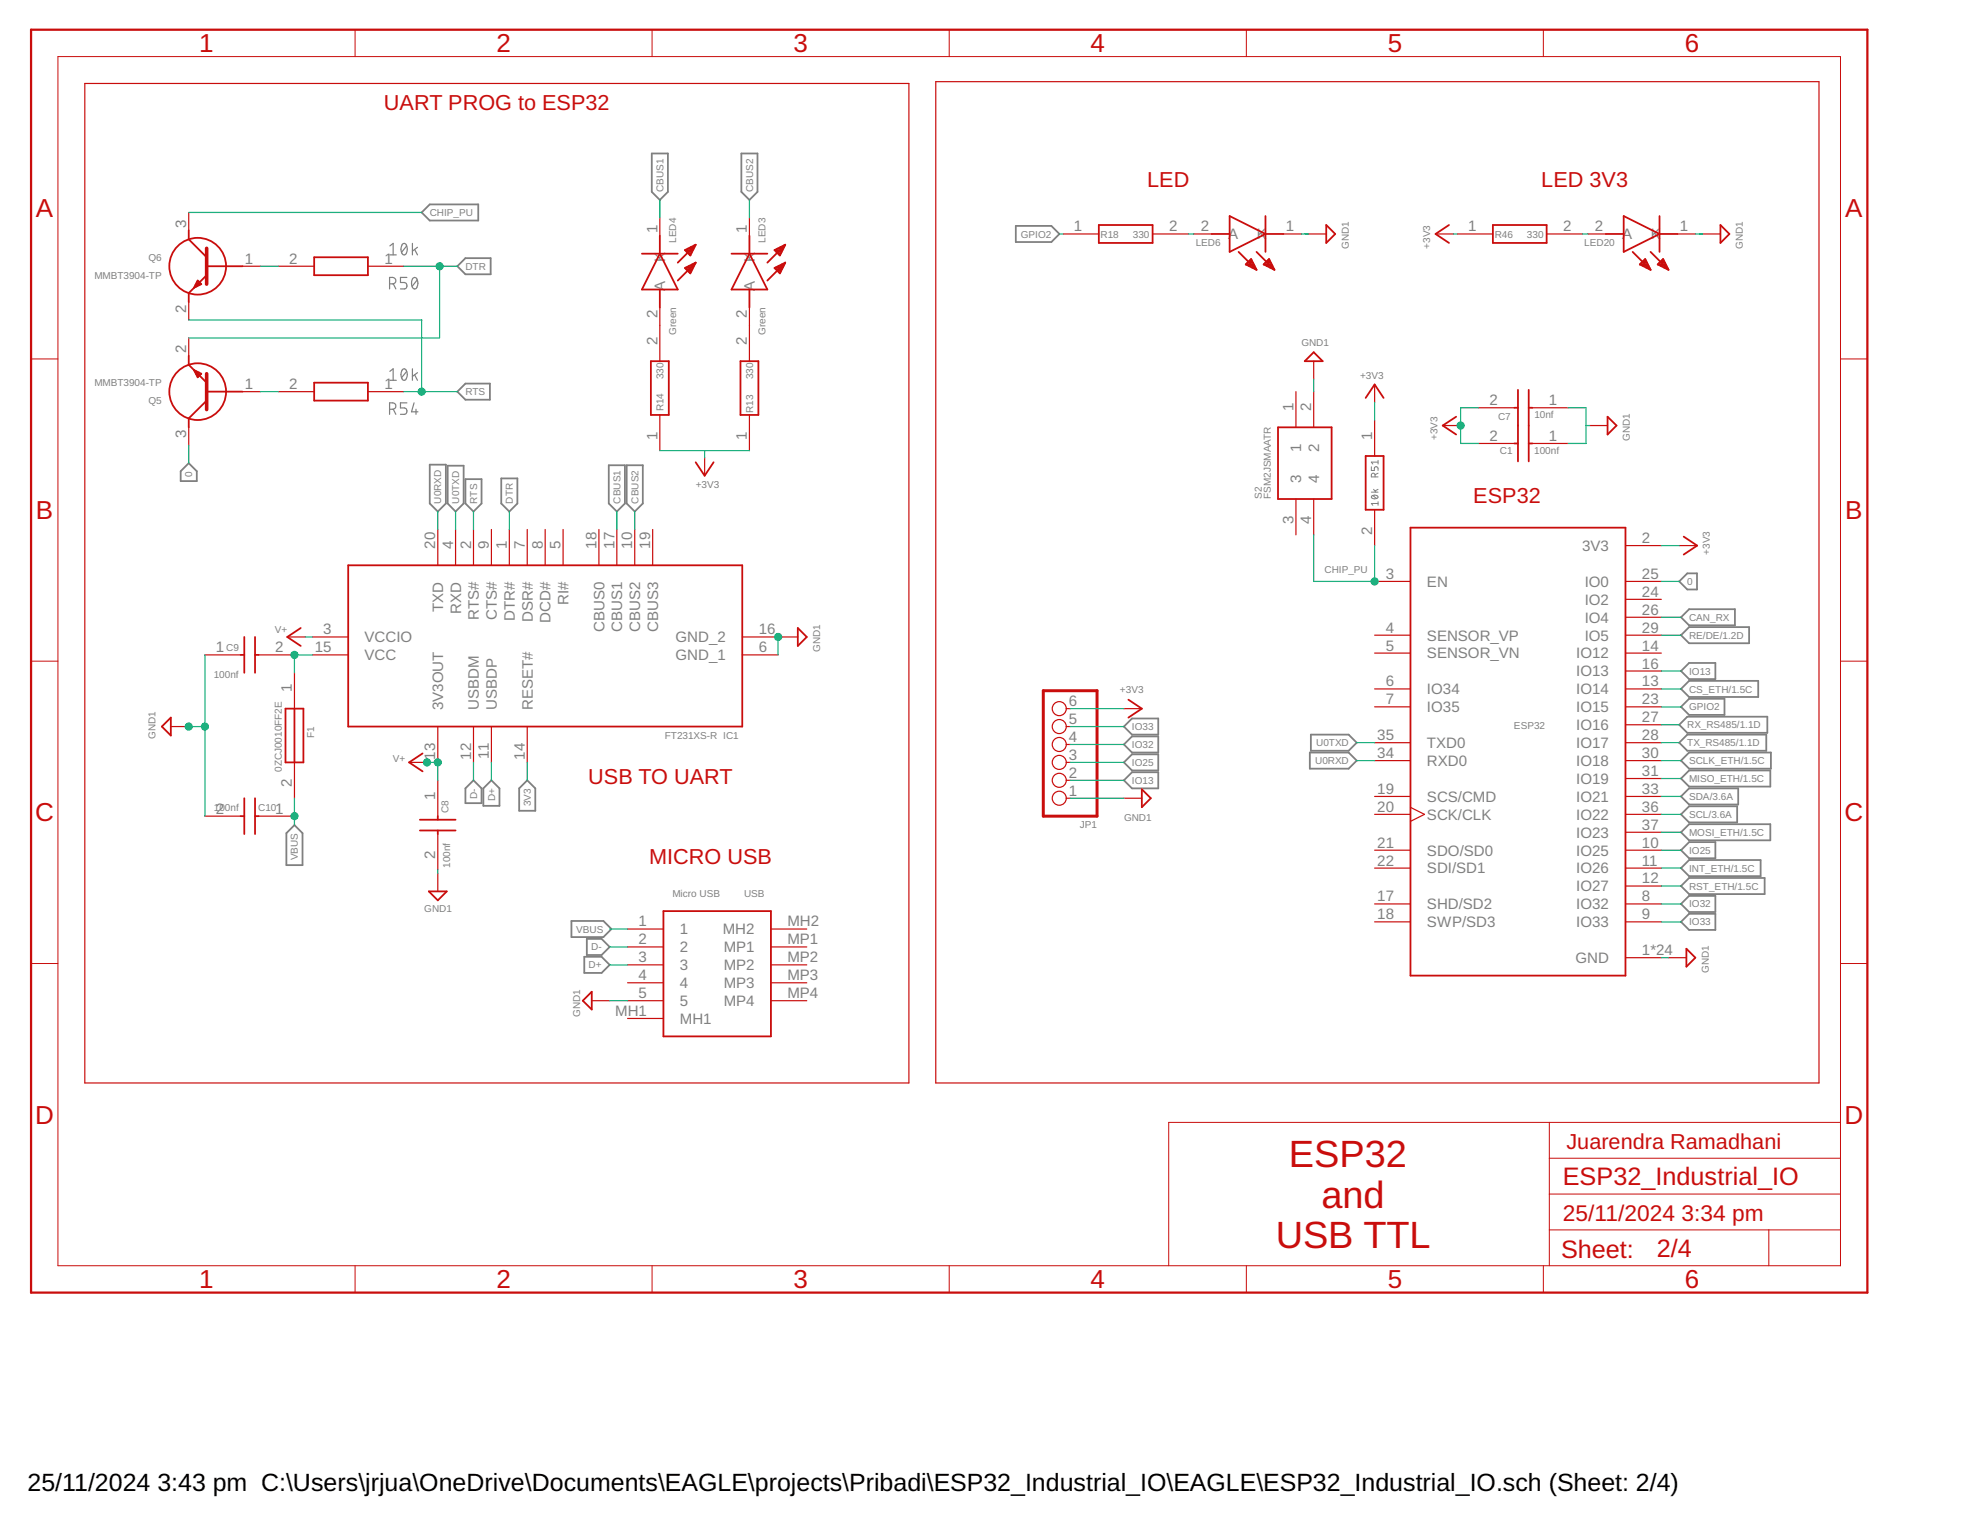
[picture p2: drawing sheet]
<svg xmlns="http://www.w3.org/2000/svg" width="279mm" height="216mm" viewBox="0 0 279 216" stroke-linecap="round" stroke-linejoin="round" font-family="sans-serif">
<g fill="none" stroke="#808080" stroke-width=".17">
<path d="M55.3 34.9l.4-.4v1.6M55.3 36.1h.9M57 34.6l.1-.1a.32 .32 0 0 1 .5 .2 1.01 1.01 0 0 1-.3 1.4l-.3-.2a1.3 1.3 0 0 1 0-1.3zM57.7 34.9l-.8 .9M57.7 39.3h-.9v.7h.5a.47 .47 0 0 1 .4 .5 .47 .47 0 0 1-.4 .5h-.5M58.5 34.5v1.6M58.5 39.4h.2a.32 .32 0 0 1 .4 .2 1.17 1.17 0 0 1-.2 1.3 .56 .56 0 0 1-.6-.7zM58.8 35.4l.4 .7M59.1 39.7l-.7 .9M59.2 35.1l-.7 .5M55.2 40.2h.5a.46 .46 0 0 0 .4-.4 .46 .46 0 0 0-.4-.5h-.5v1.7M55.2 58h.5a.46 .46 0 0 0 .4-.4 .46 .46 0 0 0-.4-.5h-.5v1.6"/>
<path d="M55.3 52.6l.4-.3v1.6M55.3 53.9h.9M55.8 40.2l.3 .8M55.8 58l.3 .7M57 52.4l.1-.1a.32 .32 0 0 1 .5 .2 1.01 1.01 0 0 1-.3 1.4l-.3-.2a1.26 1.26 0 0 1 0-1.3zM57.7 52.6l-.8 1M57.7 57.1h-.9v.7h.5a.46 .46 0 0 1 .4 .5 .46 .46 0 0 1-.4 .4h-.5M58.5 52.3v1.6M58.7 57.1l-.4 1.3h.9M58.8 53.1l.4 .8M59 58v.7M59.2 52.8l-.7 .6"/>
</g>
<path d="M194.4 66.2v.5h.4v-.4l.2-.1 .3 .1v.4M194.4 69.8h.9M194.4 70.3l.3-.1h.4l.2 .3a.57 .57 0 0 1-.9 0zM194.6 70.3l.5 .4M194.7 69.4l.3 .4M194.9 67.6l-.1-.5h-.2l-.2 .1v.4h.9M195.3 71.4h-.9l.2 .2M195.3 65.3v.5M195.3 71.1v.5M195.3 69.4l-.4 .2M195.3 67.1l-.4 .2M195.3 65.5h-.9l.2 .3" fill="none" stroke="#808080" stroke-width=".14"/>
<g fill="none" stroke="#808080" stroke-width=".25">
<path d="M59.8 30.1l1.1-1.1h6.9v2.3h-6.9zM64.8 37.7l1.2-1.1h3.6v2.3h-3.6zM92.4 21.8h2.3v5.4l-1.2 1.1-1.1-1.1zM105.1 21.8h2.3v5.4l-1.2 1.1-1.1-1.1zM144 32h5l1.2 1.2-1.2 1.1h-5zM64.8 55.5l1.2-1.1h3.4v2.3h-3.4zM26.8 65.7l1.1 1.1v1.4h-2.3v-1.4zM60.9 65.9h2.3v5.5l-1.1 1.1-1.2-1.1zM63.5 66h2.2v5.4l-1.1 1.1-1.1-1.1zM66 67.9h2.3v3.5l-1.2 1.1-1.1-1.1zM71.1 67.8h2.2v3.6l-1.1 1.1-1.1-1.1zM86.3 66h2.3v5.4l-1.2 1.1-1.1-1.1z"/>
<path d="M88.8 66h2.3v5.4l-1.1 1.1-1.2-1.1zM238 82.4l1.2-1.1h1.4v2.3h-1.4zM238.3 87.5l1.1-1.1h6.5v2.2h-6.5zM238.3 97.7l1.1-1.2h9.8v2.3h-9.8zM238.3 90l1.1-1.1h8.5v2.3h-8.5zM238.3 95.1l1.1-1.1h3.8v2.3h-3.8zM41.7 117l1.2 1.1v4.5h-2.3v-4.5zM67.1 110.6l1.2 1.2v2.1h-2.3v-2.1zM69.7 110.6l1.1 1.2v2.4h-2.3v-2.4zM74.7 110.6l1.2 1.2v3.1h-2.3v-3.1zM159.3 103l1.2-1.1h3.7v2.2h-3.7zM159.3 105.5l1.2-1.1h3.7v2.3h-3.7z"/>
<path d="M159.3 110.6l1.2-1.1h3.7v2.3h-3.7zM159.3 108.1l1.2-1.2h3.7v2.3h-3.7zM185.7 106.7h5.5l1.1 1.1-1.1 1.2h-5.5zM185.8 104.1h5.4l1.1 1.2-1.1 1.1h-5.4zM238 105.3l1.2-1.2h11.2v2.3h-11.2zM238 102.7l1.2-1.1h11.3v2.3h-11.3zM238.3 107.8l1.1-1.1h11.6v2.3h-11.6zM238.3 112.9l1.1-1.1h7v2.2h-7zM238.3 115.4l1.1-1.1h6.9v2.3h-6.9zM238.3 110.4l1.1-1.2h11.6v2.3h-11.6zM238.3 118l1.1-1.2h11.6v2.3h-11.6zM238.3 100.2l1.1-1.1h5.1v2.2h-5.1z"/>
<path d="M81 130.6h4.5l1.2 1.1-1.2 1.1h-4.5zM82.8 135.6h2.5l1.1 1.2-1.1 1.1h-2.5zM83.2 133.1h2.1l1.1 1.1-1.1 1.2h-2.1zM238.3 123.1l1.1-1.2h10.2v2.3h-10.2zM238.3 125.6l1.1-1.1h10.7v2.2h-10.7zM238.3 130.7l1.1-1.2h3.8v2.3h-3.8zM238.3 120.5l1.1-1.1h3.8v2.3h-3.8zM238.3 128.1l1.1-1.1h3.8v2.3h-3.8z"/>
</g>
<g fill="none" stroke="#c90d0c" stroke-width=".17">
<path d="M12 11.8h116.8v141.7h-116.8zM132.7 11.6h125.2v141.9h-125.2zM26.8 30.1v2.6M34.4 37.7h2.5M39.5 37.7h5M52.2 37.7h5M93.5 30.9v2.5M106.2 30.9v2.5M150.7 33.2h5.1M163.4 33.2h5.1M169.2 33.2h2.6M181.9 33.2h2.6"/>
<path d="M185.5 33.2h2.5M203.5 33.2h2.5M206.5 33.2h5.1M219.2 33.2h5.1M225.1 33.2h2.5M237.8 33.2h2.5M241.3 33.2h2.6M26.8 42.8v2.6M26.8 47.9v2.5M34.4 55.5h2.5M39.5 55.5h5M52.2 55.5h5"/>
<path d="M93.5 43.6v7.6M93.5 58.8v5.1M106.2 43.6v7.6M106.2 58.8v5.1M183.7 55.5v5.1M186.2 51.2v2.5M186.2 55.5v5.1M194.9 54.5v2.5M194.9 59.6v5M209.6 57.8h5.1M217.2 57.8h5.1M26.8 60.6v2.5"/>
<path d="M62.1 75.1v5M64.6 75.1v5M67.1 75.1v5M69.7 75.1v5M72.2 75.1v5M74.7 75.1v5M77.3 75.1v5M79.8 75.1v5M84.9 75.1v5M87.4 75.1v5M90 75.1v5M92.5 75.1v5"/>
<path d="M99.9 64.9v2.5M183.7 70.7v5.1M186.2 70.7v5.1M194.9 72.3v5M204.5 60.3h2.6M209.6 62.9h5.1M217.2 62.9h5.1M225.3 60.3h2.6M230.4 77.3h5.1M238 77.3h2.6M29 92.8h5.1M36.7 92.8h5"/>
<path d="M40.7 90.3h2.6M41.7 95.4v5.1M44.3 90.3h5.1M44.3 92.8h5.1M105.2 90.3h5.1M105.2 92.8h5.1M110.6 90.3h2.5M194.9 82.4h5M194.9 90h5M194.9 92.6h5M194.9 97.7h5M230.4 82.4h5.1"/>
<path d="M230.4 90h5.1M230.4 92.6h5.1M230.4 97.7h5.1M230.4 95.1h5.1M230.4 85h5.1M230.4 87.5h5.1M24.2 103h2.6M29 115.7h5.1M36.7 115.7h5M41.7 108.1v5.1M58 108.1h2.5M62.1 103v5.1"/>
<path d="M62.1 110.6v5.1M62.1 118.2v5.1M67.1 103v5.1M69.7 103v5.1M74.7 103v5.1M151.1 103h.6M151.1 108.1h.6M151.1 113.2h.6M151.1 110.6h.6M151.1 105.5h.6M151.1 100.5h.6M159.3 113.2h2.6"/>
<path d="M159.3 100.5h2.6M194.9 100.2h5M194.9 105.3h5M194.9 107.8h5M194.9 112.9h5M194.9 115.4h5M199.9 114.4l2 1-2 1M230.4 100.2h5.1M230.4 102.7h5.1M230.4 105.3h5.1M230.4 107.8h5.1M230.4 110.4h5.1"/>
<path d="M230.4 112.9h5.1M230.4 115.4h5.1M230.4 118h5.1M62.1 123.8v2.6M89 131.7h5M89 134.2h5M89 136.8h5M89 139.3h5M109.3 131.7h5.1M109.3 134.2h5.1M109.3 136.8h5.1M109.3 139.3h5.1"/>
<path d="M194.9 130.7h5M194.9 128.1h5M194.9 120.5h5M194.9 123.1h5M230.4 135.8h5.1M230.4 130.7h5.1M230.4 128.1h5.1M230.4 120.5h5.1M230.4 123.1h5.1M230.4 125.6h5.1M236.5 135.8h2.6M83.9 141.9h2.5"/>
<path d="M89 141.9h5M89 144.4h5M109.3 141.9h5.1"/>
<circle cx="150.2" cy="103" r=".99"/>
<circle cx="150.2" cy="110.6" r=".99"/>
<circle cx="150.2" cy="108.1" r=".99"/>
<circle cx="150.2" cy="105.5" r=".99"/>
<circle cx="150.2" cy="113.2" r=".99"/>
<circle cx="150.2" cy="100.5" r=".99"/>
</g>
<g fill="none" stroke="#c90d0c" stroke-width=".25">
<path d="M26.8 32.7v1.2l2.5 2.6M27.9 39.9h.3M28 39.8l.5 .5-1 .5zM29.3 39l-2.5 2.6v1.2M29.3 37.7h5.1M44.5 36.5h7.7v2.5h-7.7zM91 36h5.1M93.5 36l2.6 5h-5.1zM93.5 33.4v2.6M97.1 35.5l1.5-.8-.7 1.5zM97.1 38l1.5-.8-.7 1.6zM97.1 35.5h1.1"/>
<path d="M97.2 37.9h1.1M97.3 38.1h.8M97.3 35.7h.8M97.5 35.3h.8M97.5 38.4h.5M97.6 35.9h.4M97.7 37.7h.7M97.7 38.6h.2M97.8 36.2h.1M97.9 35h.5M98.1 37.5h.4M98.4 34.8h.2"/>
<path d="M98.6 37.3h.1M98.6 34.7l-2.5 2.5M98.6 37.2l-2.5 2.6M103.7 36h5.1M106.2 36l2.6 5h-5.1zM106.2 33.4v2.6M109.8 35.5l1.5-.8-.7 1.5zM109.8 38l1.5-.8-.7 1.6zM109.8 35.5h1.1M109.9 37.9h1.1M110 38.1h.8M110 35.7h.8"/>
<path d="M110.2 35.3h.8M110.2 38.4h.5M110.3 35.9h.4M110.4 37.7h.7M110.4 38.6h.2M110.5 36.2h.1M110.6 35h.5M110.8 37.5h.4M111.1 34.8h.2M111.3 37.3h.1M111.3 34.7l-2.5 2.5M111.3 37.2l-2.5 2.6"/>
<path d="M155.8 31.9h7.6v2.5h-7.6zM171.8 33.2h2.5M174.3 30.6l5.1 2.6-5.1 2.5zM175.6 35.7l2.5 2.5M176.6 37.5h1.1M176.6 37.5l.8-.8 .7 1.5M176.6 37.5l1.5 .7M176.8 37.3h.8M177 37h.5M177 37.7h.8M177.2 36.8h.2M177.5 37.9h.4"/>
<path d="M177.9 38.1h.2M178.1 35.7l2.6 2.5M179.1 37.5h1.2M179.1 37.5l.8-.8 .8 1.5M179.1 37.5l1.6 .7M179.3 37.3h.8M179.4 30.6v5.1M179.4 33.2h2.5M179.6 37h.4M179.6 37.7h.8M179.8 36.8h.1M180 37.9h.5"/>
<path d="M180.5 38.1h.1M188 31.9l1.3 1.3-1.3 1.2zM205.4 31.9l-1.9 1.3 1.9 1.2M211.6 31.9h7.6v2.5h-7.6zM227.6 33.2h2.6M230.2 30.6l5 2.6-5 2.5zM231.4 35.7l2.6 2.5M232.5 37.5h1.1M232.5 37.5l.7-.8 .8 1.5M232.5 37.5l1.5 .7M232.7 37.3h.8M232.9 37.7h.8"/>
<path d="M232.9 37h.5M233.1 36.8h.2M233.3 37.9h.5M233.8 38.1h.1M234 35.7l2.5 2.5M235 37.5h1.1M235 37.5l.8-.8 .7 1.5M235 37.5l1.5 .7M235.2 37.3h.8M235.2 33.2h2.6M235.2 30.6v5.1M235.4 37.7h.8"/>
<path d="M235.4 37h.5M235.6 36.8h.2M235.9 37.9h.5M236.3 38.1h.2M243.9 31.9l1.3 1.3-1.3 1.2zM26.8 50.4v1.3l2.5 2.6M27.5 52.5l1 .5-.5 .5zM27.6 52.6h.2M27.6 40.6h.3M27.7 52.8h.5M27.7 40.4h.6M27.8 53h.7"/>
<path d="M27.8 40.2h.6M27.9 53.3h.3M29.3 56.8l-2.5 2.5v1.3M29.3 55.5h5.1M44.5 54.3h7.7v2.5h-7.7zM92.3 51.2h2.5v7.6h-2.5zM93.5 41v2.6M105 51.2h2.5v7.6h-2.5zM106.2 41v2.6M186.2 49.9l1.3 1.3h-2.5zM193.6 56.4l1.3-1.9 1.2 1.9M206.4 59.1l-1.9 1.2 1.9 1.3"/>
<path d="M214.7 57.8h.5M215.2 55.3v10.1M216.7 55.3v10.1M216.7 57.8h.5M227.9 59.1l1.3 1.2-1.3 1.3zM98.6 65.5l1.3 1.9 1.3-1.9M181.2 60.6h7.6v10.1h-7.6zM193.6 64.6h2.5v7.7h-2.5zM199.9 74.8h30.5v63.5h-30.5zM214.7 62.9h.5M216.7 62.9h.5M238.7 76.1l1.9 1.2-1.9 1.3"/>
<path d="M34.1 92.8h.5M34.6 90.3v5.1M36.2 90.3v5.1M36.2 92.8h.5M42.6 89l-1.9 1.3 1.9 1.3M49.4 80.1h55.8v22.9h-55.8zM113.1 89l1.3 1.3-1.3 1.3zM160 99.2l1.9 1.3-1.9 1.2M24.2 101.7v2.6l-1.3-1.3zM34.1 115.7h.5M34.6 113.2v5M36.2 113.2v5"/>
<path d="M36.2 115.7h.5M40.5 100.5h2.5v7.6h-2.5zM41.7 100.5v7.6M59.5 116.2h5.1M59.5 117.7h5.1M59.9 106.8l-1.9 1.3 1.9 1.2M62.1 115.7v.5M62.1 117.7v.5M161.9 111.9l1.2 1.3-1.2 1.2zM60.8 126.4h2.5l-1.2 1.2zM94 129.2h15.3v17.7h-15.3zM239.1 134.5l1.2 1.3-1.2 1.2z"/>
<path d="M83.9 140.6v2.5l-1.3-1.2z"/>
<circle cx="28" cy="37.7" r="4"/>
<circle cx="28" cy="55.5" r="4"/>
</g>
<path d="M29.3 35.2v5.1M29.3 53v5.1" fill="none" stroke="#c90d0c" stroke-width=".51"/>
<g fill="none" stroke="#c90d0c" stroke-width=".14">
<path d="M8.2 8h252.7v171.4h-252.7zM50.3 4.2v3.8M92.4 4.2v3.8M134.6 4.2v3.8M176.7 4.2v3.8M218.8 4.2v3.8M4.4 50.9h3.8M260.9 50.9h3.8M4.4 93.7h3.8M260.9 93.7h3.8M4.4 136.6h3.8M260.9 136.6h3.8"/>
<path d="M219.6 159.1v20.3M260.9 159.1h-95.2v20.3M50.3 179.4v3.8M92.4 179.4v3.8M134.6 179.4v3.8M176.7 179.4v3.8M218.8 179.4v3.8M219.6 174.3h41.3M219.6 169.3h41.3M219.6 164.2h41.3M250.7 174.3v5.1"/>
</g>
<path d="M4.4 4.2h260.3v179h-260.3z" fill="none" stroke="#c90d0c" stroke-width=".32"/>
<path d="M147.9 97.9h7.6v17.8h-7.6z" fill="none" stroke="#c90d0c" stroke-width=".42"/>
<g fill="none" stroke="#0dab76" stroke-width=".17">
<path d="M26.8 30.1h33M36.9 37.7h2.6M57.2 37.7h7.6M62.3 37.7v10.2h-35.5M93.5 28.3v2.6M106.2 28.3v2.6M150.2 33.2h.5M168.5 33.2h.7M184.5 33.2h1M206 33.2h.5M224.3 33.2h.8M240.3 33.2h1"/>
<path d="M26.8 45.4h33v10.1M36.9 55.5h2.6M57.2 55.5h7.6M186.2 53.7v1.8M194.9 57v2.6M209.6 57.8h-2.5v5.1h2.5M222.3 57.8h2.5v5.1h-2.5M26.8 63.1v2.6M62.1 72.5v2.6M64.6 72.5v2.6M67.1 72.5v2.6M72.2 72.5v2.6"/>
<path d="M87.4 72.5v2.6M90 72.5v2.6M93.5 63.9h12.7M99.9 63.9v1M186.2 75.8v6.6h8.7v-5.1M224.8 60.3h.5M235.5 77.3h2.5M29 92.8v22.9M43.3 90.3h1M44.3 92.8h-2.6v2.6M110.6 90.3h-.3v2.5M235.5 82.4h2.5"/>
<path d="M235.5 87.5h2.8M235.5 97.7h2.8M235.5 90h2.8M235.5 95.1h2.8M26.5 103h2.5M41.7 113.2v3.8M60.3 108.1h1.8v2.5M67.1 108.1v2.5M69.7 108.1v2.5M74.7 108.1v2.5M151.7 103h7.6M151.7 113.2h7.6"/>
<path d="M151.7 100.5h7.6M151.7 108.1h7.6M151.7 105.5h7.6M151.7 110.6h7.6M192.3 105.3h2.6M192.3 107.8h2.6M235.5 105.3h2.5M235.5 107.8h2.8M235.5 102.7h2.5M235.5 112.9h2.8M235.5 115.4h2.8M235.5 110.4h2.8"/>
<path d="M235.5 118h2.8M235.5 100.2h2.8M62.1 123.3v.5M86.4 134.2h2.6M86.4 136.8h2.6M86.4 131.7h2.6M235.5 135.8h1M235.5 123.1h2.8M235.5 125.6h2.8M235.5 130.7h2.8M235.5 128.1h2.8M235.5 120.5h2.8"/>
<path d="M86.4 141.9h2.6"/>
</g>
<g fill="#0dab76" stroke="#0dab76" stroke-width=".14">
<circle cx="62.3" cy="37.7" r=".51"/>
<circle cx="59.8" cy="55.5" r=".51"/>
<circle cx="194.9" cy="82.4" r=".51"/>
<circle cx="110.3" cy="90.3" r=".51"/>
<circle cx="29" cy="103" r=".51"/>
<circle cx="26.8" cy="103" r=".51"/>
<circle cx="207.1" cy="60.3" r=".51"/>
<circle cx="41.7" cy="115.7" r=".51"/>
<circle cx="62.1" cy="108.1" r=".51"/>
<circle cx="60.5" cy="108.1" r=".51"/>
<circle cx="41.7" cy="92.8" r=".51"/>
</g>
<g font-size="5.4" fill="#c90d0c">
<text x="182.7" y="165.5">ESP32</text>
<text x="187.3" y="171.2">and</text>
<text x="180.8" y="176.9">USB TTL</text>
</g>
<g font-size="3.7" fill="#c90d0c">
<text x="28.3" y="7.4">1</text>
<text x="70.4" y="7.4">2</text>
<text x="112.5" y="7.4">3</text>
<text x="154.6" y="7.4">4</text>
<text x="196.7" y="7.4">5</text>
<text x="238.8" y="7.4">6</text>
<text x="5.1" y="30.7">A</text>
<text x="261.6" y="30.7">A</text>
<text x="5.1" y="73.6">B</text>
<text x="261.6" y="73.6">B</text>
<text x="5" y="116.4">C</text>
<text x="261.5" y="116.4">C</text>
<text x="5" y="159.3">D</text>
<text x="261.5" y="159.3">D</text>
<text x="28.3" y="182.6">1</text>
<text x="70.4" y="182.6">2</text>
<text x="112.5" y="182.6">3</text>
<text x="154.6" y="182.6">4</text>
<text x="196.7" y="182.6">5</text>
<text x="238.8" y="182.6">6</text>
</g>
<g font-size="3.6" fill="#c90d0c">
<text x="221.5" y="168">ESP32_Industrial_IO</text>
<text x="221.3" y="178.3">Sheet:</text>
<text x="234.9" y="178.2">2/4</text>
</g>
<g font-size="3.5">
<text x="3.9" y="211.4">25/11/2024</text>
<text x="22.3" y="211.4">3:43 pm C:\Users\jrjua\OneDrive\Documents\EAGLE\projects\Pribadi\ESP32_Industrial_IO\EAGLE\ESP32_Industrial_IO.sch (Sheet: 2/4)</text>
</g>
<g font-size="3.2" fill="#c90d0c">
<text x="221.5" y="173.1">25/11/2024</text>
<text x="238.4" y="173.1">3:34 pm</text>
</g>
<g font-size="3.1" fill="#c90d0c">
<text x="54.4" y="15.6">UART PROG to ESP32</text>
<text x="162.6" y="26.6">LED</text>
<text x="218.5" y="26.6">LED 3V3</text>
<text x="208.8" y="71.3">ESP32</text>
<text x="83.4" y="111.1">USB TO UART</text>
<text x="92" y="122.5">MICRO USB</text>
<text x="222" y="162.9">Juarendra Ramadhani</text>
</g>
<g font-size="2.1" fill="#808080">
<text x="26.4" y="32.3" transform="rotate(-90 26.4 32.3)">3</text>
<text x="93.2" y="33.1" transform="rotate(-90 93.2 33.1)">1</text>
<text x="105.9" y="33.1" transform="rotate(-90 105.9 33.1)">1</text>
<text x="152.2" y="32.8">1</text>
<text x="165.7" y="32.8">2</text>
<text x="170.2" y="32.8">2</text>
<text x="174.1" y="33.9">A</text>
<text x="178.2" y="33.9">K</text>
<text x="182.3" y="32.8">1</text>
<text x="208.1" y="32.8">1</text>
<text x="221.6" y="32.8">2</text>
<text x="226.1" y="32.8">2</text>
<text x="230" y="33.9">A</text>
<text x="234" y="33.9">K</text>
<text x="238.1" y="32.8">1</text>
<text x="34.7" y="37.4">1</text>
<text x="41" y="37.4">2</text>
<text x="54.5" y="37.4">1</text>
<text x="94.3" y="41.2" transform="rotate(-90 94.3 41.2)">A</text>
<text x="94.3" y="37.2" transform="rotate(-90 94.3 37.2)">K</text>
<text x="107" y="41.2" transform="rotate(-90 107 41.2)">A</text>
<text x="107" y="37.2" transform="rotate(-90 107 37.2)">K</text>
<text x="26.4" y="44.4" transform="rotate(-90 26.4 44.4)">2</text>
<text x="93.2" y="45.1" transform="rotate(-90 93.2 45.1)">2</text>
<text x="105.9" y="45.1" transform="rotate(-90 105.9 45.1)">2</text>
<text x="26.4" y="50.1" transform="rotate(-90 26.4 50.1)">2</text>
<text x="93.2" y="48.9" transform="rotate(-90 93.2 48.9)">2</text>
<text x="105.9" y="48.9" transform="rotate(-90 105.9 48.9)">2</text>
<text x="34.7" y="55.2">1</text>
<text x="41" y="55.2">2</text>
<text x="54.5" y="55.2">1</text>
<text x="183.3" y="58.3" transform="rotate(-90 183.3 58.3)">1</text>
<text x="185.9" y="58.3" transform="rotate(-90 185.9 58.3)">2</text>
<text x="211.2" y="57.4">2</text>
<text x="219.6" y="57.4">1</text>
<text x="26.4" y="62.1" transform="rotate(-90 26.4 62.1)">3</text>
<text x="93.2" y="62.3" transform="rotate(-90 93.2 62.3)">1</text>
<text x="105.9" y="62.3" transform="rotate(-90 105.9 62.3)">1</text>
<text x="184.5" y="64.1" transform="rotate(-90 184.5 64.1)">1</text>
<text x="187" y="64.1" transform="rotate(-90 187 64.1)">2</text>
<text x="194.5" y="62.3" transform="rotate(-90 194.5 62.3)">1</text>
<text x="211.2" y="62.5">2</text>
<text x="219.6" y="62.5">1</text>
<text x="184.5" y="68.4" transform="rotate(-90 184.5 68.4)">3</text>
<text x="187" y="68.4" transform="rotate(-90 187 68.4)">4</text>
<text x="61.7" y="77.8" transform="rotate(-90 61.7 77.8)">20</text>
<text x="64.2" y="77.8" transform="rotate(-90 64.2 77.8)">4</text>
<text x="66.8" y="77.8" transform="rotate(-90 66.8 77.8)">2</text>
<text x="69.3" y="77.8" transform="rotate(-90 69.3 77.8)">9</text>
<text x="71.9" y="77.8" transform="rotate(-90 71.9 77.8)">1</text>
<text x="74.4" y="77.8" transform="rotate(-90 74.4 77.8)">7</text>
<text x="76.9" y="77.8" transform="rotate(-90 76.9 77.8)">8</text>
<text x="79.5" y="77.8" transform="rotate(-90 79.5 77.8)">5</text>
<text x="84.6" y="77.8" transform="rotate(-90 84.6 77.8)">18</text>
<text x="87.1" y="77.8" transform="rotate(-90 87.1 77.8)">17</text>
<text x="89.6" y="77.8" transform="rotate(-90 89.6 77.8)">10</text>
<text x="92.2" y="77.8" transform="rotate(-90 92.2 77.8)">19</text>
<text x="183.3" y="74.3" transform="rotate(-90 183.3 74.3)">3</text>
<text x="185.9" y="74.3" transform="rotate(-90 185.9 74.3)">4</text>
<text x="194.5" y="75.8" transform="rotate(-90 194.5 75.8)">2</text>
<text x="232.8" y="77">2</text>
<text x="196.4" y="82.1">3</text>
<text x="202.3" y="83.2">EN</text>
<text x="224.3" y="78.1">3V3</text>
<text x="224.6" y="83.2">IO0</text>
<text x="232.8" y="82.1">25</text>
<text x="45.8" y="89.9">3</text>
<text x="62.8" y="86.8" transform="rotate(-90 62.8 86.8)">TXD</text>
<text x="65.4" y="87" transform="rotate(-90 65.4 87)">RXD</text>
<text x="67.9" y="87.9" transform="rotate(-90 67.9 87.9)">RTS#</text>
<text x="70.4" y="87.9" transform="rotate(-90 70.4 87.9)">CTS#</text>
<text x="73" y="88.1" transform="rotate(-90 73 88.1)">DTR#</text>
<text x="75.5" y="88.2" transform="rotate(-90 75.5 88.2)">DSR#</text>
<text x="78" y="88.3" transform="rotate(-90 78 88.3)">DCD#</text>
<text x="80.6" y="85.8" transform="rotate(-90 80.6 85.8)">RI#</text>
<text x="85.7" y="89.6" transform="rotate(-90 85.7 89.6)">CBUS0</text>
<text x="88.2" y="89.6" transform="rotate(-90 88.2 89.6)">CBUS1</text>
<text x="90.7" y="89.6" transform="rotate(-90 90.7 89.6)">CBUS2</text>
<text x="93.3" y="89.6" transform="rotate(-90 93.3 89.6)">CBUS3</text>
<text x="107.6" y="89.9">16</text>
<text x="196.4" y="89.7">4</text>
<text x="224.6" y="85.7">IO2</text>
<text x="224.6" y="88.3">IO4</text>
<text x="232.8" y="84.6">24</text>
<text x="232.8" y="87.2">26</text>
<text x="232.8" y="89.7">29</text>
<text x="30.6" y="92.5">1</text>
<text x="39" y="92.5">2</text>
<text x="44.6" y="92.5">15</text>
<text x="51.7" y="91.1">VCCIO</text>
<text x="51.7" y="93.6">VCC</text>
<text x="95.8" y="93.6">GND_1</text>
<text x="95.8" y="91.1">GND_2</text>
<text x="107.6" y="92.5">6</text>
<text x="196.4" y="92.2">5</text>
<text x="202.3" y="90.8">SENSOR_VP</text>
<text x="202.3" y="93.3">SENSOR_VN</text>
<text x="223.5" y="93.3">IO12</text>
<text x="223.5" y="95.9">IO13</text>
<text x="224.6" y="90.8">IO5</text>
<text x="232.8" y="92.2">14</text>
<text x="232.8" y="94.8">16</text>
<text x="41.4" y="98.1" transform="rotate(-90 41.4 98.1)">1</text>
<text x="62.8" y="100.7" transform="rotate(-90 62.8 100.7)">3V3OUT</text>
<text x="67.9" y="100.7" transform="rotate(-90 67.9 100.7)">USBDM</text>
<text x="70.4" y="100.7" transform="rotate(-90 70.4 100.7)">USBDP</text>
<text x="75.5" y="100.7" transform="rotate(-90 75.5 100.7)">RESET#</text>
<text x="151.5" y="100.1">6</text>
<text x="196.4" y="97.3">6</text>
<text x="196.4" y="99.8">7</text>
<text x="202.3" y="98.4">IO34</text>
<text x="202.3" y="101">IO35</text>
<text x="223.5" y="98.4">IO14</text>
<text x="223.5" y="101">IO15</text>
<text x="232.8" y="97.3">13</text>
<text x="232.8" y="99.8">23</text>
<text x="61.7" y="107.7" transform="rotate(-90 61.7 107.7)">13</text>
<text x="66.8" y="107.7" transform="rotate(-90 66.8 107.7)">12</text>
<text x="69.3" y="107.6" transform="rotate(-90 69.3 107.6)">11</text>
<text x="74.4" y="107.7" transform="rotate(-90 74.4 107.7)">14</text>
<text x="151.5" y="107.7">3</text>
<text x="151.5" y="105.2">4</text>
<text x="151.5" y="102.6">5</text>
<text x="195.2" y="107.5">34</text>
<text x="195.2" y="104.9">35</text>
<text x="202.3" y="106">TXD0</text>
<text x="223.5" y="103.5">IO16</text>
<text x="223.5" y="106">IO17</text>
<text x="232.8" y="102.4">27</text>
<text x="232.8" y="104.9">28</text>
<text x="232.8" y="107.5">30</text>
<text x="41.4" y="111.6" transform="rotate(-90 41.4 111.6)">2</text>
<text x="61.7" y="113.4" transform="rotate(-90 61.7 113.4)">1</text>
<text x="151.5" y="112.8">1</text>
<text x="151.5" y="110.3">2</text>
<text x="195.2" y="112.5">19</text>
<text x="202.3" y="108.6">RXD0</text>
<text x="202.3" y="113.7">SCS/CMD</text>
<text x="223.5" y="108.6">IO18</text>
<text x="223.5" y="111.1">IO19</text>
<text x="223.5" y="113.7">IO21</text>
<text x="232.8" y="110">31</text>
<text x="232.8" y="112.5">33</text>
<text x="30.6" y="115.3">2</text>
<text x="39" y="115.3">1</text>
<text x="195.2" y="115.1">20</text>
<text x="202.3" y="116.2">SCK/CLK</text>
<text x="223.5" y="116.2">IO22</text>
<text x="223.5" y="118.7">IO23</text>
<text x="232.8" y="115.1">36</text>
<text x="232.8" y="117.6">37</text>
<text x="61.7" y="121.8" transform="rotate(-90 61.7 121.8)">2</text>
<text x="195.2" y="120.2">21</text>
<text x="195.2" y="122.7">22</text>
<text x="202.3" y="121.3">SDO/SD0</text>
<text x="202.3" y="123.8">SDI/SD1</text>
<text x="223.5" y="121.3">IO25</text>
<text x="223.5" y="123.8">IO26</text>
<text x="232.8" y="120.2">10</text>
<text x="232.8" y="122.7">11</text>
<text x="232.8" y="125.2">12</text>
<text x="90.5" y="131.3">1</text>
<text x="111.6" y="131.3">MH2</text>
<text x="195.2" y="127.8">17</text>
<text x="195.2" y="130.3">18</text>
<text x="202.3" y="128.9">SHD/SD2</text>
<text x="202.3" y="131.4">SWP/SD3</text>
<text x="223.5" y="131.4">IO33</text>
<text x="223.5" y="128.9">IO32</text>
<text x="223.5" y="126.4">IO27</text>
<text x="232.8" y="130.3">9</text>
<text x="232.8" y="127.8">8</text>
<text x="90.5" y="133.9">2</text>
<text x="90.5" y="136.4">3</text>
<text x="96.4" y="132.5">1</text>
<text x="96.4" y="135">2</text>
<text x="96.4" y="137.5">3</text>
<text x="102.5" y="132.5">MH2</text>
<text x="102.6" y="135">MP1</text>
<text x="102.6" y="137.5">MP2</text>
<text x="111.6" y="133.9">MP1</text>
<text x="111.6" y="136.4">MP2</text>
<text x="223.3" y="136.5">GND</text>
<text x="232.8" y="135.4">1*24</text>
<text x="90.5" y="139">4</text>
<text x="90.5" y="141.5">5</text>
<text x="96.4" y="140.1">4</text>
<text x="96.4" y="142.6">5</text>
<text x="102.6" y="140.1">MP3</text>
<text x="102.6" y="142.6">MP4</text>
<text x="111.6" y="139">MP3</text>
<text x="111.6" y="141.5">MP4</text>
<text x="87.2" y="144">MH1</text>
<text x="96.4" y="145.1">MH1</text>
</g>
<g font-size="1.4" fill="#808080">
<text x="94" y="27.2" transform="rotate(-90 94 27.2)">CBUS1</text>
<text x="106.7" y="27.2" transform="rotate(-90 106.7 27.2)">CBUS2</text>
<text x="60.9" y="30.6">CHIP_PU</text>
<text x="95.8" y="34.4" transform="rotate(-90 95.8 34.4)">LED4</text>
<text x="108.5" y="34.4" transform="rotate(-90 108.5 34.4)">LED3</text>
<text x="144.7" y="33.7">GPIO2</text>
<text x="156" y="33.7">R18</text>
<text x="160.6" y="33.7">330</text>
<text x="169.5" y="34.9">LED6</text>
<text x="191.2" y="35.3" transform="rotate(-90 191.2 35.3)">GND1</text>
<text x="202.7" y="35.2" transform="rotate(-90 202.7 35.2)">+3V3</text>
<text x="211.9" y="33.7">R46</text>
<text x="216.5" y="33.7">330</text>
<text x="224.6" y="34.9">LED20</text>
<text x="247.1" y="35.3" transform="rotate(-90 247.1 35.3)">GND1</text>
<text x="13.4" y="39.5">MMBT3904-TP</text>
<text x="21.1" y="37">Q6</text>
<text x="66" y="38.2">DTR</text>
<text x="95.8" y="47.5" transform="rotate(-90 95.8 47.5)">Green</text>
<text x="108.5" y="47.5" transform="rotate(-90 108.5 47.5)">Green</text>
<text x="94" y="53.7" transform="rotate(-90 94 53.7)">330</text>
<text x="106.7" y="53.7" transform="rotate(-90 106.7 53.7)">330</text>
<text x="184.5" y="49">GND1</text>
<text x="192.8" y="53.7">+3V3</text>
<text x="13.4" y="54.7">MMBT3904-TP</text>
<text x="21.1" y="57.3">Q5</text>
<text x="66" y="56">RTS</text>
<text x="94" y="58.3" transform="rotate(-90 94 58.3)">R14</text>
<text x="106.7" y="58.6" transform="rotate(-90 106.7 58.6)">R13</text>
<text x="212.4" y="59.6">C7</text>
<text x="217.5" y="59.3">10nf</text>
<text x="203.8" y="62.4" transform="rotate(-90 203.8 62.4)">+3V3</text>
<text x="212.6" y="64.4">C1</text>
<text x="217.5" y="64.4">100nf</text>
<text x="231.1" y="62.5" transform="rotate(-90 231.1 62.5)">GND1</text>
<text x="27.3" y="67.6" transform="rotate(-90 27.3 67.6)">0</text>
<text x="62.6" y="71.4" transform="rotate(-90 62.6 71.4)">U0RXD</text>
<text x="65.1" y="71.4" transform="rotate(-90 65.1 71.4)">U0TXD</text>
<text x="67.6" y="71.4" transform="rotate(-90 67.6 71.4)">RTS</text>
<text x="72.7" y="71.4" transform="rotate(-90 72.7 71.4)">DTR</text>
<text x="88" y="71.4" transform="rotate(-90 88 71.4)">CBUS1</text>
<text x="90.5" y="71.4" transform="rotate(-90 90.5 71.4)">CBUS2</text>
<text x="98.6" y="69.2">+3V3</text>
<text x="178.9" y="70.7" transform="rotate(-90 178.9 70.7)">S2</text>
<text x="180.1" y="70.7" transform="rotate(-90 180.1 70.7)">FSM2JSMAATR</text>
<text x="187.8" y="81.2">CHIP_PU</text>
<text x="239.2" y="82.9">0</text>
<text x="242.4" y="78.6" transform="rotate(-90 242.4 78.6)">+3V3</text>
<text x="38.9" y="89.8">V+</text>
<text x="239.4" y="88">CAN_RX</text>
<text x="32.1" y="92.3">C9</text>
<text x="116.3" y="92.5" transform="rotate(-90 116.3 92.5)">GND1</text>
<text x="239.4" y="90.6">RE/DE/1.2D</text>
<text x="239.4" y="95.6">IO13</text>
<text x="30.3" y="96.1">100nf</text>
<text x="158.8" y="98.2">+3V3</text>
<text x="239.4" y="98.2">CS_ETH/1.5C</text>
<text x="239.4" y="100.7">GPIO2</text>
<text x="22.1" y="104.8" transform="rotate(-90 22.1 104.8)">GND1</text>
<text x="44.5" y="104.6" transform="rotate(-90 44.5 104.6)">F1</text>
<text x="94.2" y="104.8">FT231XS-R IC1</text>
<text x="160.5" y="103.5">IO33</text>
<text x="160.5" y="106">IO32</text>
<text x="186.6" y="105.8">U0TXD</text>
<text x="214.6" y="103.4">ESP32</text>
<text x="239.2" y="103.3">RX_RS485/1.1D</text>
<text x="239.2" y="105.8">TX_RS485/1.1D</text>
<text x="40" y="109.4" transform="rotate(-90 40 109.4)">0ZCJ0010FF2E</text>
<text x="55.7" y="108.1">V+</text>
<text x="67.6" y="113.2" transform="rotate(-90 67.6 113.2)">D-</text>
<text x="70.2" y="113.6" transform="rotate(-90 70.2 113.6)">D+</text>
<text x="160.5" y="108.6">IO25</text>
<text x="160.5" y="111.1">IO13</text>
<text x="186.4" y="108.3">U0RXD</text>
<text x="239.4" y="113.4">SDA/3.6A</text>
<text x="239.4" y="108.3">SCLK_ETH/1.5C</text>
<text x="239.4" y="110.9">MISO_ETH/1.5C</text>
<text x="30.3" y="114.9">100nf</text>
<text x="36.6" y="114.9">C10</text>
<text x="63.6" y="115.2" transform="rotate(-90 63.6 115.2)">C8</text>
<text x="75.3" y="114.3" transform="rotate(-90 75.3 114.3)">3V3</text>
<text x="153.1" y="117.3">JP1</text>
<text x="159.3" y="116.3">GND1</text>
<text x="239.4" y="115.9">SCL/3.6A</text>
<text x="239.4" y="118.5">MOSI_ETH/1.5C</text>
<text x="42.2" y="122" transform="rotate(-90 42.2 122)">VBUS</text>
<text x="63.8" y="123" transform="rotate(-90 63.8 123)">100nf</text>
<text x="239.4" y="123.6">INT_ETH/1.5C</text>
<text x="239.4" y="121">IO25</text>
<text x="60.1" y="129.3">GND1</text>
<text x="95.3" y="127.1">Micro USB</text>
<text x="105.5" y="127.1">USB</text>
<text x="239.4" y="126.1">RST_ETH/1.5C</text>
<text x="239.4" y="131.2">IO33</text>
<text x="239.4" y="128.6">IO32</text>
<text x="81.7" y="132.2">VBUS</text>
<text x="83.4" y="137.3">D+</text>
<text x="83.8" y="134.7">D-</text>
<text x="242.2" y="137.9" transform="rotate(-90 242.2 137.9)">GND1</text>
<text x="82.2" y="144.1" transform="rotate(-90 82.2 144.1)">GND1</text>
</g>
</svg>
